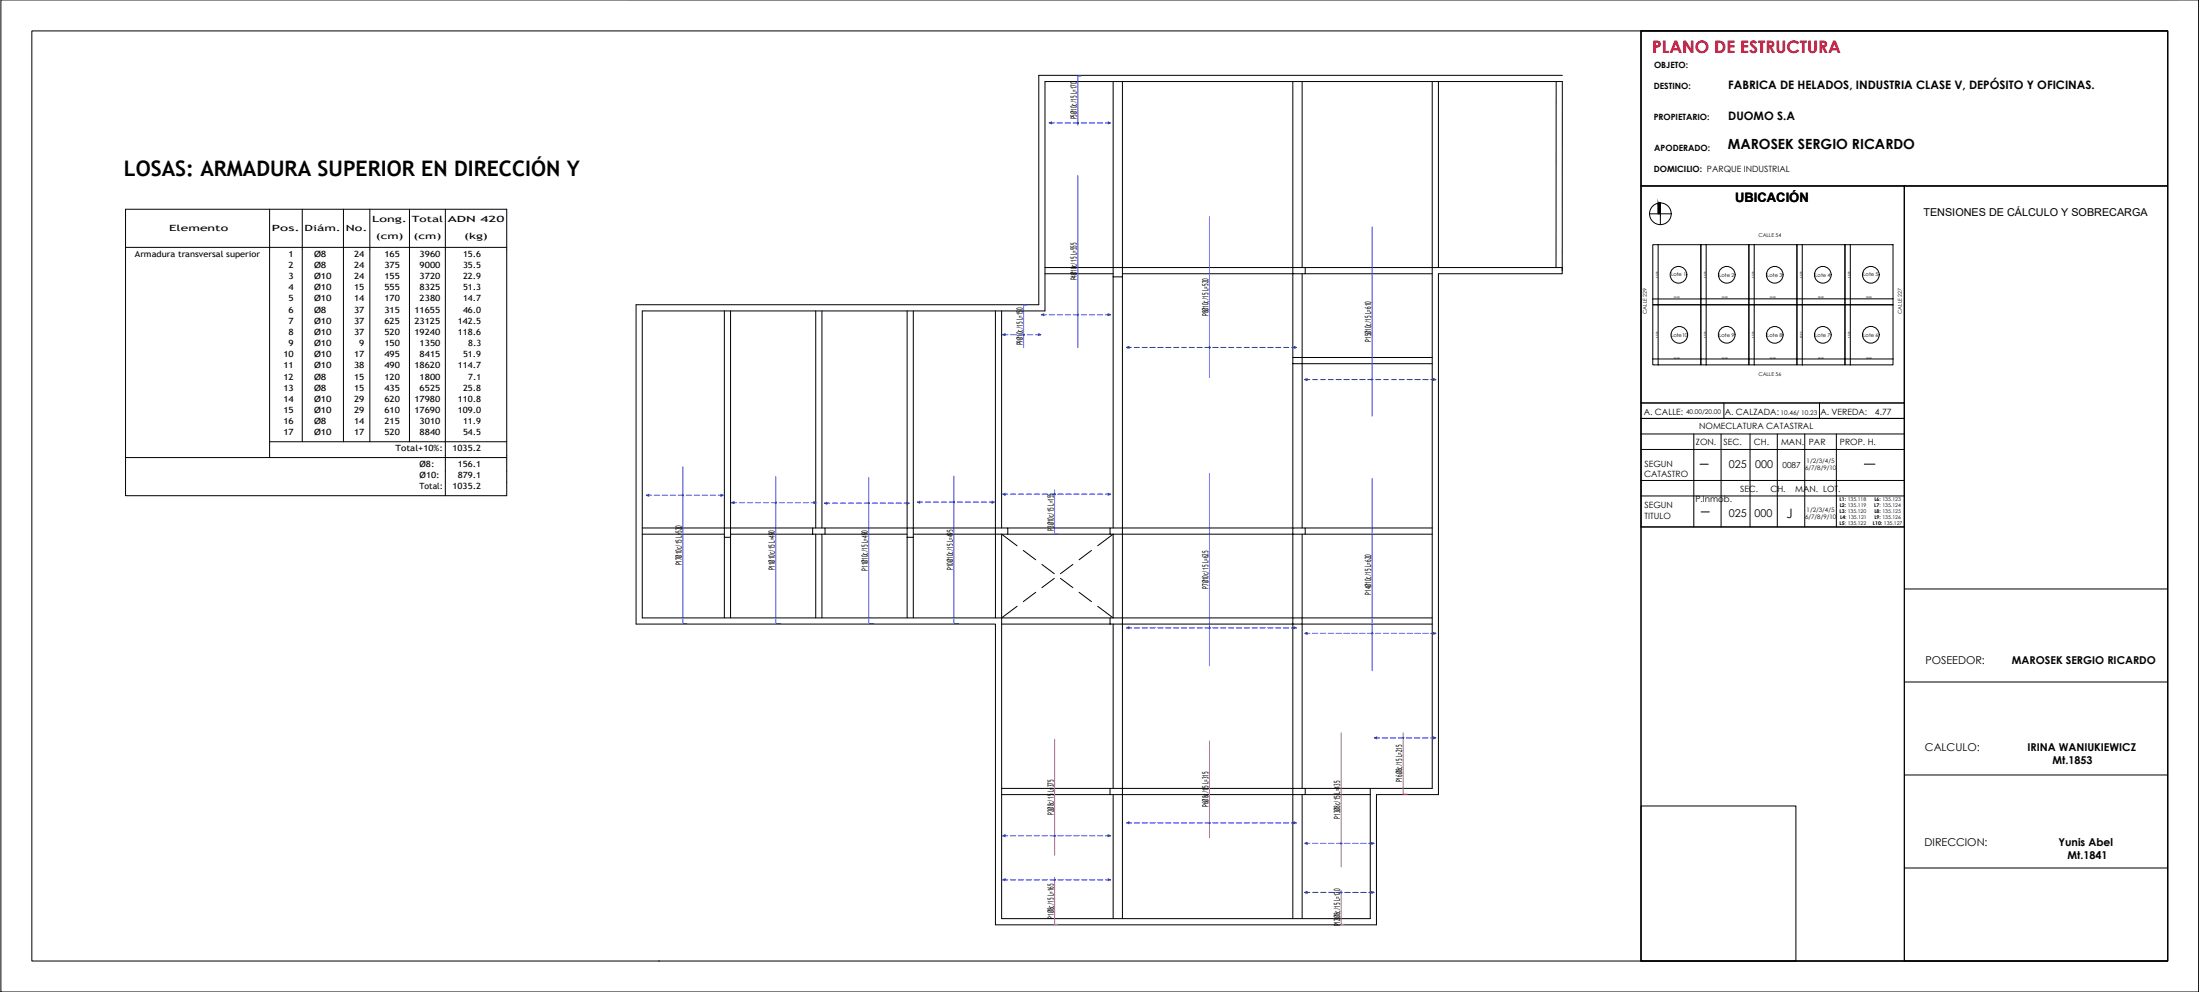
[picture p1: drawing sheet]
<svg xmlns="http://www.w3.org/2000/svg" width="710mm" height="320mm" viewBox="0 0 710 320" stroke-linecap="round" stroke-linejoin="round" font-family="sans-serif">
<!-- layer: 0 -->
<g fill="none" stroke="#000" stroke-width=".32">
<path d="M.3 0h709.4v320h-709.4zM10.3 10h689.4v300h-689.4zM529.7 10h170v300h-170zM529.7 10h170v50h-170zM529.7 10v300M529.7 10h170v300h-170M529.7 60h85v70h-85zM529.7 60h170M614.7 60h85v250h-85zM614.7 60v250M533.5 78.9h15.5v19.4h-15.5zM535.2 78.9v38.8"/>
<path d="M549 78.9h15.5v19.4h-15.5zM550.7 78.9v38.8M564.5 78.9h15.5v19.4h-15.5zM566.2 78.9v38.8M580 78.9h15.5v19.4h-15.5zM581.8 79l-.1 38.7M595.5 78.9h15.5v19.4h-15.5zM597.3 79v38.7M533.5 98.3h15.5v19.4h-15.5zM535.2 98.3h.1M549 98.3h15.5v19.4h-15.5zM549.1 96.4l-.1 .1"/>
<path d="M550.7 98.3h.1M564.5 98.3h15.5v19.4h-15.5zM564.6 96.4h-.1M566.2 98.3h.1M580 98.3h15.5v19.4h-15.5zM580.1 96.4h-.1M581.7 98.3l.1 .1M595.5 98.3h15.5v19.4h-15.5zM595.6 96.4h-.1M597.2 98.3h.1M611.1 96.4h-77.6M533.5 115.8h77.6"/>
<path d="M535.2 117.7h.1M549.1 115.8h-.1M550.7 117.7h.1M564.6 115.8h-.1M566.2 117.7h.1M580.1 115.8h-.1M595.6 115.8h-.1M529.7 130h85v5h-85zM529.7 135h85v35h-85zM529.7 135h85M529.7 140h85M546.7 140v30"/>
<path d="M555.6 140v30M556.5 130v5M564.9 140v30M573.7 140v30M582.6 140v30M587.3 130v5M592.8 140v30M529.7 145h85M529.7 155h85M529.7 160h85M529.7 170h85M614.7 190h85"/>
<path d="M614.7 220h85M529.7 260h50v50h-50zM614.7 250h85M614.7 280h85"/>
<circle cx="541.8" cy="88.6" r="2.69"/>
<circle cx="557.4" cy="88.6" r="2.69"/>
<circle cx="572.9" cy="88.6" r="2.69"/>
<circle cx="588.4" cy="88.6" r="2.69"/>
<circle cx="603.9" cy="88.6" r="2.69"/>
<circle cx="542.1" cy="108" r="2.69"/>
<circle cx="557.4" cy="108" r="2.69"/>
<circle cx="572.9" cy="108" r="2.69"/>
<circle cx="588.4" cy="108" r="2.69"/>
<circle cx="603.9" cy="108" r="2.69"/>
</g>
<!-- layer: VISTAS -->
<g fill="#000" stroke="#000" stroke-width=".32">
<path d="M535.6 65.5h.4z"/>
<path d="M535.6 65.5h.4zM535.2 65.5h.8z"/>
<path d="M535.2 65.5l.8 3.5v-3.5zM535.2 65.5l.8 3.5h-.8z"/>
</g>
<!-- layer: SILUETA DE SUPERFICIES -->
<g fill="none" stroke="#000" stroke-width=".32">
<path d="M532.5 69h6.9M535.2 65.5v3.5M536 65.5v7"/>
<circle cx="536" cy="69" r="3.5"/>
</g>
<!-- layer: plano 01 -->
<path d="M548.8 149.7h2.6M601.8 149.7h3.4M549.1 165.1h2.7" fill="none" stroke="#000" stroke-width=".32"/>
<!-- layer: 0 -->
<path d="M202.7 0h500" fill="none" stroke="#808080" stroke-width=".32"/>
<!-- layer: A-VISTA MUROS -->
<g fill="none" stroke="#000" stroke-width=".32">
<path d="M359.3 26.3v60h-22M362.3 26.3v60h55v-60M420.3 26.3v60M462.3 26.3v228h-41M464.3 26.3v60M502.3 26.3v60M504.3 24.3h-169v74h-130v103h116v97h123v-42h20v-168h40v-2h-83M337.3 88.3h22M359.3 86.3h3v3h-3zM359.3 89.3v81M362.3 89.3v81h55v-53M362.3 88.3h55"/>
<path d="M417.3 86.3h4v2h-4zM417.3 88.3v27M420.3 88.3v27h42M421.3 88.3h41M504.3 87.3v-61h-167v74h-130v99h151M233.8 100.3v70h-26.5M235.8 100.3v70h26.5M263.3 100.3v70M265.3 100.3v70M292.8 100.3v70h-26.5M294.8 100.3v70h26.5v-70M323.3 100.3v70"/>
<path d="M417.3 115.3h3v2h-3zM462.3 117.3h-42v53M207.3 172.3h26.5M233.8 170.3h2v3h-2zM233.8 173.3v26M235.8 172.3h26.5M235.8 173.3v26M262.3 170.3h4v2h-4zM263.3 172.3v27M265.3 172.3v27M266.3 172.3h26.5M292.8 170.3h2v3h-2z"/>
<path d="M292.8 173.3v26M294.8 172.3h26.5M294.8 173.3v26M321.3 170.3h4v2h-4zM321.3 172.3v27M323.3 172.3v124h119v-42M325.3 170.3h33M325.3 172.3h33M358.3 170.3h4v2h-4zM359.3 172.3v27M362.3 172.3h55v27h-55zM417.3 170.3h4v2h-4z"/>
<path d="M420.3 172.3v27h42M421.3 170.3h41M421.3 172.3h41M358.3 199.3h4v2h-4zM417.3 199.3h3v2h-3zM323.3 201.3h35M359.3 201.3v53M362.3 201.3h55v53h-55zM462.3 201.3h-42v53M323.3 254.3h35M323.3 256.3h35M358.3 254.3h4v2h-4z"/>
<path d="M359.3 256.3v40M417.3 254.3h4v2h-4zM417.3 256.3h-55v40M417.3 256.3v40M420.3 256.3v40M421.3 256.3h21"/>
</g>
<!-- layer: M-REFERENCIAS -->
<path d="M40.5 67.5h123.1v92.4h-123.1zM40.5 79.8h123.1M87 67.5v80.1M97.6 67.5v75M110.9 67.5v75M119.4 67.5v75M132.2 67.5v75M143.8 67.5v92.4M40.5 147.6h123.1M87 142.5h76.6" fill="none" stroke="#000" stroke-width=".32"/>
<!-- layer: PA_SIMB_HUEC -->
<path d="M323.3 172.3l5 3.8M330.3 177.5l4 3.1M352.3 177.5l-4 3.1M359.3 172.3l-5 3.7M328.3 195.6l-5 3.7M334.3 191.1l-4 2.9M336.3 182.1l4 3M340.3 186.6l-4 3M342.3 186.6l4 3M346.3 182l-4 3.1M348.3 191.1l4 3M354.3 195.6l5 3.7" fill="none" stroke="#000" stroke-width=".32"/>
<!-- layer: EH-BARRA 8mm VISTA -->
<path d="M340.4 238.5v37.4M390.4 238.9v31.3M432.9 236.3v43.3M452.9 236.3v19.8h1.3M340.4 283.1v15h1M432.9 287.2v10.9h1" fill="none" stroke="#e713e0" stroke-width=".32"/>
<!-- layer: ARR_T_S_IG_LINEA -->
<g fill="none" stroke="#00f" stroke-width=".32">
<path d="M338.6 39.6l.8-.3v.7zM339.4 39.6h.9M341.2 39.6h1.7M343.8 39.6h1.7M346.4 39.6h1.7M349 39.6h1.7M351.6 39.6h1.7M354.2 39.6h1.7M356.8 39.6h.9M357.7 39.3l.8 .3-.8 .4zM323.6 108l.9-.4v.7zM324.5 108h.8"/>
<path d="M326.2 108h1.8M328.9 108h1.8M331.6 108h1.8M334.3 108h.9M335.2 107.6l.8 .4-.8 .3zM336.1 101.5l.9-.3v.6zM337 101.5h.8M338.7 101.5h1.7M341.3 101.5h1.7M343.9 101.5h1.7M346.4 101.5h1.8M349 101.5h1.8"/>
<path d="M351.6 101.5h1.8M354.2 101.5h1.7M356.8 101.5h.9M357.7 101.2l.8 .3-.8 .3zM363.6 112.1l.8-.3v.6zM364.4 112.1h.9M366.1 112.1h1.7M368.7 112.1h1.7M371.2 112.1h1.7M373.7 112.1h1.7M376.3 112.1h1.7M378.8 112.1h1.7"/>
<path d="M381.3 112.1h1.7M383.9 112.1h1.7M386.4 112.1h1.7M388.9 112.1h1.7M391.5 112.1h1.7M394 112.1h1.7M396.6 112.1h1.6M399.1 112.1h1.7M401.6 112.1h1.7M404.2 112.1h1.6M406.7 112.1h1.7M409.2 112.1h1.7"/>
<path d="M411.8 112.1h1.6M414.3 112.1h1.7M416.8 112.1h.9M417.7 111.8l.8 .3-.8 .3zM421.1 122.4l.8-.3v.6zM421.9 122.4h.9M423.7 122.4h1.6M426.2 122.4h1.7M428.7 122.4h1.7M431.3 122.4h1.7M433.8 122.4h1.7M436.4 122.4h1.7"/>
<path d="M438.9 122.4h1.7M441.5 122.4h1.7M444 122.4h1.7M446.6 122.4h1.7M449.1 122.4h1.7M451.6 122.4h1.7M454.2 122.4h1.7M456.7 122.4h1.7M459.3 122.4h1.7M461.8 122.4h.9M462.7 122.1l.8 .3-.8 .3zM208.6 159.7l.9-.3v.7z"/>
<path d="M209.5 159.7h.8M211.2 159.7h1.7M213.8 159.7h1.7M216.3 159.7h1.7M218.9 159.7h1.7M221.5 159.7h1.7M224.1 159.7h1.7M226.7 159.7h1.7M229.2 159.7h1.8M231.8 159.7h.9M232.7 159.4l.8 .3-.8 .4zM323.6 159.4l.9-.3v.6z"/>
<path d="M324.5 159.4h.8M326.2 159.4h1.7M328.7 159.4h1.7M331.3 159.4h1.7M333.8 159.4h1.7M336.4 159.4h1.7M338.9 159.4h1.7M341.5 159.4h1.7M344 159.4h1.7M346.6 159.4h1.7M349.2 159.4h1.7M351.7 159.4h1.7"/>
<path d="M354.3 159.4h1.7M356.8 159.4h.9M357.7 159.1l.8 .3-.8 .3zM236.1 162.1l.9-.3v.6zM237 162.1h.8M238.7 162.1h1.7M241.2 162.1h1.8M243.8 162.1h1.7M246.4 162.1h1.7M249 162.1h1.7M251.5 162.1h1.7M254.1 162.1h1.7"/>
<path d="M256.7 162.1h1.7M259.2 162.1h1.8M261.8 162.1h.9M262.7 161.8l.8 .3-.8 .3zM266.1 162.3l.9-.3v.6zM267 162.3h.8M268.7 162.3h1.7M271.2 162.3h1.8M273.8 162.3h1.7M276.4 162.3h1.7M279 162.3h1.7M281.5 162.3h1.7"/>
<path d="M284.1 162.3h1.7M286.7 162.3h1.7M289.2 162.3h1.8M291.8 162.3h.9M292.7 162l.8 .3-.8 .3zM296.1 162l.8-.3v.6zM296.9 162h.9M298.7 162h1.7M301.3 162h1.7M303.8 162h1.8M306.4 162h1.7M309 162h1.7"/>
<path d="M311.6 162h1.7M314.2 162h1.7M316.7 162h1.8M319.3 162h.9M320.2 161.7l.8 .3-.8 .3zM363.6 202.5l.8-.3v.6zM364.4 202.5h.9M366.1 202.5h1.7M368.7 202.5h1.7M371.2 202.5h1.7M373.7 202.5h1.7M376.3 202.5h1.7"/>
<path d="M378.8 202.5h1.7M381.3 202.5h1.7M383.9 202.5h1.7M386.4 202.5h1.7M388.9 202.5h1.7M391.5 202.5h1.7M394 202.5h1.7M396.6 202.5h1.6M399.1 202.5h1.7M401.6 202.5h1.7M404.2 202.5h1.6M406.7 202.5h1.7"/>
<path d="M409.2 202.5h1.7M411.8 202.5h1.6M414.3 202.5h1.7M416.8 202.5h.9M417.7 202.2l.8 .3-.8 .3zM421.1 204.3l.8-.3v.6zM421.9 204.3h.9M423.7 204.3h1.6M426.2 204.3h1.7M428.7 204.3h1.7M431.3 204.3h1.7M433.8 204.3h1.7"/>
<path d="M436.4 204.3h1.7M438.9 204.3h1.7M441.5 204.3h1.7M444 204.3h1.7M446.6 204.3h1.7M449.1 204.3h1.7M451.6 204.3h1.7M454.2 204.3h1.7M456.7 204.3h1.7M459.3 204.3h1.7M461.8 204.3h.9M462.7 204l.8 .3-.8 .3z"/>
<path d="M443.6 238l.8-.3v.6zM444.4 238h.9M446.2 238h1.7M448.8 238h1.7M451.4 238h1.7M454 238h1.7M456.6 238h1.7M459.2 238h1.7M461.8 238h.9M462.7 237.7l.8 .3-.8 .3zM323.6 269.6l.9-.3v.6zM324.5 269.6h.8"/>
<path d="M326.2 269.6h1.7M328.7 269.6h1.7M331.3 269.6h1.7M333.8 269.6h1.7M336.4 269.6h1.7M338.9 269.6h1.7M341.5 269.6h1.7M344 269.6h1.7M346.6 269.6h1.7M349.2 269.6h1.7M351.7 269.6h1.7M354.3 269.6h1.7"/>
<path d="M356.8 269.6h.9M357.7 269.3l.8 .3-.8 .3zM363.6 265.4l.8-.3v.6zM364.4 265.4h.9M366.1 265.4h1.7M368.7 265.4h1.7M371.2 265.4h1.7M373.7 265.4h1.7M376.3 265.4h1.7M378.8 265.4h1.7M381.3 265.4h1.7M383.9 265.4h1.7"/>
<path d="M386.4 265.4h1.7M388.9 265.4h1.7M391.5 265.4h1.7M394 265.4h1.7M396.6 265.4h1.6M399.1 265.4h1.7M401.6 265.4h1.7M404.2 265.4h1.6M406.7 265.4h1.7M409.2 265.4h1.7M411.8 265.4h1.6M414.3 265.4h1.7"/>
<path d="M416.8 265.4h.9M417.7 265.1l.8 .3-.8 .3zM421.1 272l.8-.3v.6zM421.9 272h.9M423.7 272h1.7M426.3 272h1.7M428.9 272h1.7M431.5 272h1.7M434 272h1.8M436.6 272h1.8M439.2 272h1.7M441.8 272h.9"/>
<path d="M442.7 271.7l.8 .3-.8 .3zM323.6 283.8l.9-.3v.6zM324.5 283.8h.8M326.2 283.8h1.7M328.7 283.8h1.7M331.3 283.8h1.7M333.8 283.8h1.7M336.4 283.8h1.7M338.9 283.8h1.7M341.5 283.8h1.7M344 283.8h1.7M346.6 283.8h1.7"/>
<path d="M349.2 283.8h1.7M351.7 283.8h1.7M354.3 283.8h1.7M356.8 283.8h.9M357.7 283.5l.8 .3-.8 .3zM421.1 287.8l.8-.3v.7zM421.9 287.8h.9M423.7 287.8h1.7M426.3 287.8h1.7M428.9 287.8h1.7M431.5 287.8h1.7M434 287.8h1.8"/>
<path d="M436.6 287.8h1.8M439.2 287.8h1.7M441.8 287.8h.9M442.7 287.5l.8 .3-.8 .4z"/>
<circle cx="347.9" cy="39.6" r=".2"/>
<circle cx="330.4" cy="107.9" r=".2"/>
<circle cx="347.9" cy="101.5" r=".2"/>
<circle cx="390.4" cy="112.1" r=".2"/>
<circle cx="442.9" cy="122.4" r=".2"/>
<circle cx="220.4" cy="159.7" r=".2"/>
<circle cx="340.4" cy="159.4" r=".2"/>
<circle cx="250.4" cy="162.1" r=".2"/>
<circle cx="280.4" cy="162.3" r=".2"/>
<circle cx="307.9" cy="162" r=".2"/>
<circle cx="390.4" cy="202.5" r=".2"/>
<circle cx="442.9" cy="204.3" r=".2"/>
<circle cx="452.9" cy="238" r=".2"/>
<circle cx="340.4" cy="269.6" r=".2"/>
<circle cx="390.4" cy="265.4" r=".2"/>
<circle cx="432.9" cy="272" r=".2"/>
<circle cx="340.4" cy="283.8" r=".2"/>
<circle cx="432.9" cy="287.8" r=".2"/>
</g>
<!-- layer: EH-BARRA 10mm VISTA -->
<path d="M348.9 24.5h-1v15.8M347.9 56.6v55.5M390.4 70v51.8M442.9 73.2v61M331.4 98.4h-1v13.7M220.4 150.6v50.5h1.3M250.4 153.8v47.3h1.6M280.4 154v47.1h1.6M307.9 153.5v47.6h1.6M340.4 158v14.1h1M390.4 152.7v62.1M442.9 154.3v62" fill="none" stroke="#135de7" stroke-width=".32"/>
<text font-size="6.9" x="40" y="56.7">LOSAS: ARMADURA SUPERIOR EN DIRECCIÓN Y</text>
<text font-size="5.6" fill="#f00" x="533.3" y="17">PLANO DE ESTRUCTURA</text>
<text font-size="4.5" x="557.7" y="48.2">MAROSEK SERGIO RICARDO</text>
<g font-size="4.2">
<text x="560.1" y="65.2">UBICACIÓN</text>
<text x="576.6" y="166.9">J</text>
</g>
<g font-size="3.8">
<text x="557.9" y="28.6">FABRICA DE HELADOS, INDUSTRIA CLASE V, DEPÓSITO Y OFICINAS.</text>
<text x="557.9" y="38.8">DUOMO S.A</text>
</g>
<g font-size="3.5">
<text x="620.9" y="69.7">TENSIONES DE CÁLCULO Y SOBRECARGA</text>
<text x="558" y="150.9">025</text>
<text x="566.6" y="150.9">000</text>
<text x="558" y="166.8">025</text>
<text x="566.4" y="166.8">000</text>
<text x="621.5" y="214.2">POSEEDOR:</text>
<text x="649.4" y="214.2">MAROSEK SERGIO RICARDO</text>
<text x="621.3" y="242.3">CALCULO:</text>
<text x="654.4" y="242.3">IRINA WANIUKIEWICZ</text>
<text x="662.5" y="246.5">Mt.1853</text>
<text x="621.2" y="272.8">DIRECCION:</text>
<text x="664.4" y="272.8">Yunis Abel</text>
<text x="667.4" y="277">Mt.1841</text>
</g>
<g font-size="2.8">
<text x="533.9" y="22">OBJETO:</text>
<text x="533.8" y="28.7">DESTINO:</text>
<text x="347.6" y="38.5" transform="rotate(-90 347.6 38.5)">P5Ø10c/15 L=170</text>
<text x="533.8" y="38.8">PROPIETARIO:</text>
<text x="534" y="48.8">APODERADO:</text>
<text x="533.8" y="55.6">DOMICILIO: PARQUE INDUSTRIAL</text>
<text x="120.1" y="71.7">Long.</text>
<text x="132.9" y="71.7">Total</text>
<text x="144.5" y="71.7">ADN 420</text>
<text x="54.6" y="74.4">Elemento</text>
<text x="87.8" y="74.4">Pos.</text>
<text x="98.3" y="74.4">Diám.</text>
<text x="111.6" y="74.4">No.</text>
<text x="121.3" y="77.1">(cm)</text>
<text x="133.5" y="77.1">(cm)</text>
<text x="149.8" y="77.1">(kg)</text>
<text x="43.6" y="82.8">Armadura transversal superior</text>
<text x="93.1" y="82.8">1</text>
<text x="101.4" y="82.8">Ø8</text>
<text x="114.3" y="82.8">24</text>
<text x="124.1" y="82.8">165</text>
<text x="135.4" y="82.8">3960</text>
<text x="149.5" y="82.8">15.6</text>
<text x="93.1" y="86.4">2</text>
<text x="101.4" y="86.4">Ø8</text>
<text x="114.3" y="86.4">24</text>
<text x="124.1" y="86.4">375</text>
<text x="135.4" y="86.4">9000</text>
<text x="149.5" y="86.4">35.5</text>
<text x="93.1" y="90">3</text>
<text x="93.1" y="93.6">4</text>
<text x="101.4" y="90">Ø10</text>
<text x="101.4" y="93.6">Ø10</text>
<text x="114.3" y="90">24</text>
<text x="114.3" y="93.6">15</text>
<text x="124.1" y="90">155</text>
<text x="124.1" y="93.6">555</text>
<text x="135.4" y="90">3720</text>
<text x="135.4" y="93.6">8325</text>
<text x="149.5" y="90">22.9</text>
<text x="149.5" y="93.6">51.3</text>
<text x="347.6" y="90.5" transform="rotate(-90 347.6 90.5)">P4Ø10c/15 L=555</text>
<text x="93.1" y="97.2">5</text>
<text x="93.1" y="100.8">6</text>
<text x="101.4" y="97.2">Ø10</text>
<text x="101.4" y="100.8">Ø8</text>
<text x="114.3" y="97.2">14</text>
<text x="114.3" y="100.8">37</text>
<text x="124.1" y="97.2">170</text>
<text x="124.1" y="100.8">315</text>
<text x="133.8" y="100.8">11655</text>
<text x="135.4" y="97.2">2380</text>
<text x="149.5" y="97.2">14.7</text>
<text x="149.5" y="100.8">46.0</text>
<text x="390.1" y="102" transform="rotate(-90 390.1 102)">P8Ø10c/15 L=520</text>
<text x="93.1" y="104.4">7</text>
<text x="101.4" y="104.4">Ø10</text>
<text x="114.3" y="104.4">37</text>
<text x="124.1" y="104.4">625</text>
<text x="133.8" y="104.4">23125</text>
<text x="147.8" y="104.4">142.5</text>
<text x="93.1" y="108">8</text>
<text x="93.1" y="111.6">9</text>
<text x="101.4" y="108">Ø10</text>
<text x="101.4" y="111.6">Ø10</text>
<text x="114.3" y="108">37</text>
<text x="116" y="111.6">9</text>
<text x="124.1" y="108">520</text>
<text x="124.1" y="111.6">150</text>
<text x="133.8" y="108">19240</text>
<text x="135.4" y="111.6">1350</text>
<text x="147.8" y="108">118.6</text>
<text x="151.1" y="111.6">8.3</text>
<text x="330.1" y="111.4" transform="rotate(-90 330.1 111.4)">P9Ø10c/15 L=150</text>
<text x="442.6" y="110.2" transform="rotate(-90 442.6 110.2)">P15Ø10c/15 L=610</text>
<text x="91.5" y="115.2">10</text>
<text x="91.5" y="118.8">11</text>
<text x="101.4" y="115.2">Ø10</text>
<text x="101.4" y="118.8">Ø10</text>
<text x="114.3" y="115.2">17</text>
<text x="114.3" y="118.8">38</text>
<text x="124.1" y="115.2">495</text>
<text x="124.1" y="118.8">490</text>
<text x="133.8" y="118.8">18620</text>
<text x="135.4" y="115.2">8415</text>
<text x="147.8" y="118.8">114.7</text>
<text x="149.5" y="115.2">51.9</text>
<text x="91.5" y="122.4">12</text>
<text x="101.4" y="122.4">Ø8</text>
<text x="114.3" y="122.4">15</text>
<text x="124.1" y="122.4">120</text>
<text x="135.4" y="122.4">1800</text>
<text x="151.1" y="122.4">7.1</text>
<text x="91.5" y="126">13</text>
<text x="91.5" y="129.6">14</text>
<text x="101.4" y="126">Ø8</text>
<text x="101.4" y="129.6">Ø10</text>
<text x="114.3" y="126">15</text>
<text x="114.3" y="129.6">29</text>
<text x="124.1" y="126">435</text>
<text x="124.1" y="129.6">620</text>
<text x="133.8" y="129.6">17980</text>
<text x="135.4" y="126">6525</text>
<text x="147.8" y="129.6">110.8</text>
<text x="149.5" y="126">25.8</text>
<text x="91.5" y="133.2">15</text>
<text x="91.5" y="136.8">16</text>
<text x="101.4" y="133.2">Ø10</text>
<text x="101.4" y="136.8">Ø8</text>
<text x="114.3" y="133.2">29</text>
<text x="114.3" y="136.8">14</text>
<text x="124.1" y="133.2">610</text>
<text x="124.1" y="136.8">215</text>
<text x="133.8" y="133.2">17690</text>
<text x="135.4" y="136.8">3010</text>
<text x="147.8" y="133.2">109.0</text>
<text x="149.5" y="136.8">11.9</text>
<text x="530.6" y="134">A. CALLE:</text>
<text x="556.8" y="133.8">A. CALZADA:</text>
<text x="587.6" y="133.8">A. VEREDA:</text>
<text x="605.2" y="133.8">4.77</text>
<text x="91.5" y="140.4">17</text>
<text x="101.4" y="140.4">Ø10</text>
<text x="114.3" y="140.4">17</text>
<text x="124.1" y="140.4">520</text>
<text x="135.4" y="140.4">8840</text>
<text x="149.5" y="140.4">54.5</text>
<text x="547.4" y="143.6">ZON.</text>
<text x="548.5" y="138.2">NOMECLATURA CATASTRAL</text>
<text x="556.3" y="143.6">SEC.</text>
<text x="566.1" y="143.6">CH.</text>
<text x="574.9" y="143.6">MAN. PAR</text>
<text x="593.9" y="143.6">PROP. H.</text>
<text x="127.7" y="145.5">Total+10%:</text>
<text x="146.1" y="145.5">1035.2</text>
<text x="135.4" y="150.6">Ø8:</text>
<text x="135.4" y="154.2">Ø10:</text>
<text x="147.8" y="150.6">156.1</text>
<text x="147.8" y="154.2">879.1</text>
<text x="530.7" y="153.9">CATASTRO</text>
<text x="530.8" y="150.5">SEGUN</text>
<text x="135.4" y="157.8">Total:</text>
<text x="146.1" y="157.8">1035.2</text>
<text x="561.7" y="158.6">SEC.</text>
<text x="571.4" y="158.6">CH.</text>
<text x="579.5" y="158.6">MAN. LOT.</text>
<text x="530.8" y="167.4">TITULO</text>
<text x="530.8" y="164">SEGUN</text>
<text x="547.3" y="162">P.Inmob.</text>
<text x="340.1" y="171.2" transform="rotate(-90 340.1 171.2)">P3Ø10c/15 L=155</text>
<text x="220.1" y="182.4" transform="rotate(-90 220.1 182.4)">P17Ø10c/15 L=520</text>
<text x="250.1" y="184" transform="rotate(-90 250.1 184)">P11Ø10c/15 L=490</text>
<text x="280.1" y="184.1" transform="rotate(-90 280.1 184.1)">P11Ø10c/15 L=490</text>
<text x="307.6" y="183.9" transform="rotate(-90 307.6 183.9)">P10Ø10c/15 L=495</text>
<text x="390.1" y="189.8" transform="rotate(-90 390.1 189.8)">P7Ø10c/15 L=625</text>
<text x="442.6" y="191.8" transform="rotate(-90 442.6 191.8)">P14Ø10c/15 L=620</text>
<text x="452.6" y="252.3" transform="rotate(-90 452.6 252.3)">P16Ø8c/15 L=215</text>
<text x="340.1" y="262.9" transform="rotate(-90 340.1 262.9)">P2Ø8c/15 L=375</text>
<text x="390.1" y="260.2" transform="rotate(-90 390.1 260.2)">P6Ø8c/15 L=315</text>
<text x="432.6" y="264" transform="rotate(-90 432.6 264)">P13Ø8c/15 L=435</text>
<text x="340.1" y="296.3" transform="rotate(-90 340.1 296.3)">P1Ø8c/15 L=165</text>
<text x="432.6" y="298.8" transform="rotate(-90 432.6 298.8)">P12Ø8c/15 L=120</text>
</g>
<text font-size="2.7" x="575.4" y="150.9">0087</text>
<g font-size="2.1">
<text x="544.2" y="133.7">40.00/20.00</text>
<text x="574.7" y="133.7">10.46/ 10.23</text>
</g>
<g font-size="2">
<text x="583.2" y="149.3">1/2/3/4/5</text>
<text x="582.7" y="151.6">6/7/8/9/10</text>
<text x="582.7" y="167.3">6/7/8/9/10</text>
<text x="583.2" y="165">1/2/3/4/5</text>
</g>
<g font-size="1.7">
<text x="567.6" y="76.5">CALLE 54</text>
<text x="539.4" y="89.2">Lote 1</text>
<text x="554.9" y="89.2">Lote 2</text>
<text x="570.4" y="89.2">Lote 3</text>
<text x="585.9" y="89.2">Lote 4</text>
<text x="601.4" y="89.2">Lote 5</text>
<text x="531.5" y="101.2" transform="rotate(-90 531.5 101.2)">CALLE 229</text>
<text x="613.9" y="101.2" transform="rotate(-90 613.9 101.2)">CALLE 227</text>
<text x="539.4" y="108.6">Lote10</text>
<text x="554.9" y="108.6">Lote 9</text>
<text x="570.4" y="108.6">Lote 8</text>
<text x="585.9" y="108.6">Lote 7</text>
<text x="601.4" y="108.6">Lote 6</text>
<text x="567.6" y="121.2">CALLE 56</text>
<text x="593.8" y="161.5">L1: 135.118</text>
<text x="605" y="161.5">L6: 135.123</text>
<text x="593.8" y="165.4">L3: 135.120</text>
<text x="593.8" y="163.5">L2: 135.119</text>
<text x="594" y="167.4">L4: 135.121</text>
<text x="605" y="163.5">L7: 135.124</text>
<text x="605" y="165.4">L8: 135.125</text>
<text x="605" y="167.4">L9: 135.126</text>
<text x="593.8" y="169.3">L5: 135.122</text>
<text x="604.6" y="169.3">L10: 135.127</text>
</g>
<g font-size=".8">
<text x="535.1" y="89.5" transform="rotate(-90 535.1 89.5)">40.00</text>
<text x="550.6" y="89.5" transform="rotate(-90 550.6 89.5)">40.00</text>
<text x="566.1" y="89.5" transform="rotate(-90 566.1 89.5)">40.00</text>
<text x="581.6" y="89.6" transform="rotate(-90 581.6 89.6)">40.00</text>
<text x="597.1" y="89.5" transform="rotate(-90 597.1 89.5)">40.00</text>
<text x="540.3" y="96.3">32.00</text>
<text x="555.8" y="96.2">32.00</text>
<text x="571.3" y="96.2">32.00</text>
<text x="586.8" y="96.2">32.00</text>
<text x="602.3" y="96.2">32.00</text>
<text x="535.1" y="108.9" transform="rotate(-90 535.1 108.9)">40.00</text>
<text x="550.6" y="108.9" transform="rotate(-90 550.6 108.9)">40.00</text>
<text x="566.1" y="108.9" transform="rotate(-90 566.1 108.9)">40.00</text>
<text x="581.6" y="109" transform="rotate(-90 581.6 109)">40.00</text>
<text x="597.1" y="108.9" transform="rotate(-90 597.1 108.9)">40.00</text>
<text x="540.3" y="115.6">32.00</text>
<text x="555.8" y="115.6">32.00</text>
<text x="571.3" y="115.6">32.00</text>
<text x="586.8" y="115.6">32.00</text>
<text x="602.3" y="115.6">32.00</text>
</g>
</svg>
